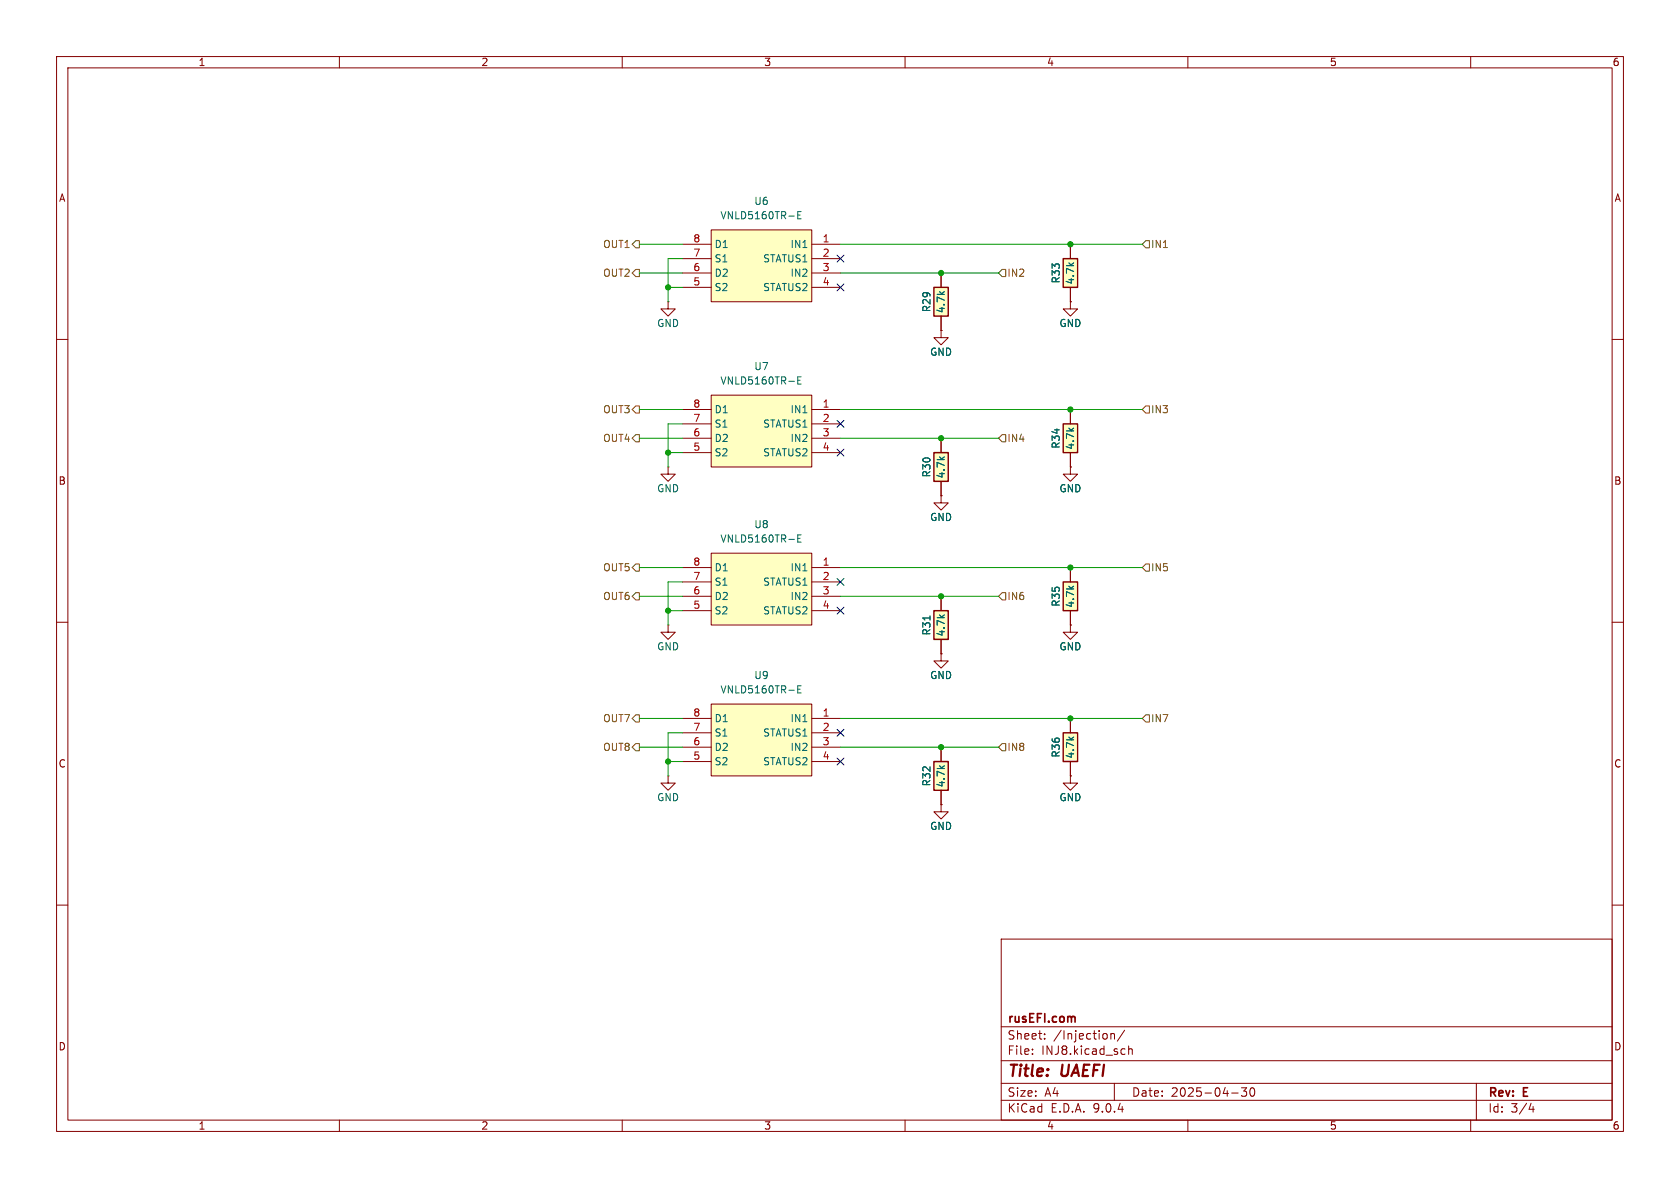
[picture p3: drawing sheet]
<svg xmlns="http://www.w3.org/2000/svg" width="297mm" height="210mm" viewBox="0 0 297 210" stroke-linecap="round" stroke-linejoin="round" font-family="sans-serif">
<g fill="none" stroke="#840000" stroke-width=".18">
<path d="M10 10h277v190h-277zM12 12h273v186h-273zM60 10v2M110 10v2M160 10v2M210 10v2M260 10v2M166.4 58.4v1.3h1.2l-1.2 1.3-1.3-1.3h1.3M166.4 58.4h.1M189.2 53.3v1.3h1.3l-1.3 1.3-1.2-1.3h1.2M189.2 53.3h.1M10 60h2"/>
<path d="M285 60h2M166.4 87.6v1.3h1.2l-1.2 1.3-1.3-1.3h1.3M166.4 87.6h.1M10 110h2M285 110h2M10 160h2M177 166h108v32h-108zM285 160h2M60 198v2M110 198v2M160 198v2M177 194.5h108"/>
<path d="M177 191.5h108M177 187.5h108M177 181.5h108M182.5 186.3v.1M182.5 185.5v.1M184.7 183.6v.1M184.7 182.8v.1M196.4 182.7v1M196.4 182.8l.2-.1 .4 .1v.9M197 191.5v3M198.7 185.4l.2 .1M198.8 182.1l-1.3 2"/>
<path d="M198.9 186.3l-.2 .1M199.5 184.9v1.5M199.5 185.5l.2-.1 .4 .1 .1 .9M210 198v2M217.7 193.2h1.2M219.5 192.3h.9l-.5 .6 .4 .1v.7l-.2 .1h-.4l-.2-.1M221.1 192.4l.2-.1a.81 .81 0 0 1 .6 .6 .81 .81 0 0 1-.3 .8l-.1 .1a.81 .81 0 0 1-.4-1.4zM260 198v2M261 191.5v6.5M270.7 195l-.4 1.1h.9M271 195.6v1"/>
</g>
<path d="M189.8 179.7l.3 .2v.8" fill="none" stroke="#840000" stroke-width=".3"/>
<path d="M165.1 50.8h2.5v5.1h-2.5z" fill="#ffffc2"/>
<path d="M165.1 50.8h2.5v5.1h-2.5z" fill="none" stroke="#840000" stroke-width=".25"/>
<path d="M166.4 48.3v2.5M166.4 55.9v2.5" fill="none" stroke="#840000" stroke-width=".18"/>
<path d="M125.7 124.5h17.8v12.7h-17.8z" fill="#ffffc2"/>
<path d="M120.6 127h5.1M120.6 129.5h5.1M120.6 132.1h5.1M120.6 134.6h5.1M125.7 124.5h17.8v12.7h-17.8zM143.5 127h5.1M143.5 129.5h5.1M143.5 132.1h5.1M143.5 134.6h5.1" fill="none" stroke="#840000" stroke-width=".18"/>
<path d="M141 121.8h.5M141.6 121.2h-.6v1.3h.6" fill="none" stroke="#006464" stroke-width=".18"/>
<path d="M165.1 80h2.5v5.1h-2.5z" fill="#ffffc2"/>
<path d="M165.1 80h2.5v5.1h-2.5z" fill="none" stroke="#840000" stroke-width=".25"/>
<path d="M118.1 53.3v1.3h-1.3l1.3 1.3 1.3-1.3h-1.3M118.1 53.3h.1M166.4 77.5v2.5M166.4 85.1v2.5" fill="none" stroke="#840000" stroke-width=".18"/>
<path d="M188 45.7h2.5v5.1h-2.5z" fill="#ffffc2"/>
<path d="M188 45.7h2.5v5.1h-2.5z" fill="none" stroke="#840000" stroke-width=".25"/>
<path d="M189.2 43.2v2.5M189.2 50.8v2.5M189.2 137.2v1.2h1.3l-1.3 1.3-1.2-1.3h1.2M189.2 137.2h.1" fill="none" stroke="#840000" stroke-width=".18"/>
<path d="M125.7 97.8h17.8v12.7h-17.8z" fill="#ffffc2"/>
<path d="M125.7 97.8h17.8v12.7h-17.8zM120.6 100.3h5.1M120.6 102.9h5.1M120.6 105.4h5.1M120.6 108h5.1M143.5 100.3h5.1M143.5 102.9h5.1M143.5 105.4h5.1M143.5 108h5.1" fill="none" stroke="#840000" stroke-width=".18"/>
<path d="M141 95.2h.5M141.6 94.6h-.6v1.2h.6" fill="none" stroke="#006464" stroke-width=".18"/>
<path d="M125.7 40.6h17.8v12.7h-17.8z" fill="#ffffc2"/>
<path d="M120.6 43.2h5.1M120.6 45.7h5.1M120.6 48.3h5.1M120.6 50.8h5.1M125.7 40.6h17.8v12.7h-17.8zM143.5 43.2h5.1M143.5 45.7h5.1M143.5 48.3h5.1M143.5 50.8h5.1" fill="none" stroke="#840000" stroke-width=".18"/>
<path d="M141 38h.5M141.6 37.4h-.6v1.3h.6" fill="none" stroke="#006464" stroke-width=".18"/>
<path d="M165.1 108h2.5v5h-2.5z" fill="#ffffc2"/>
<path d="M165.1 108h2.5v5h-2.5z" fill="none" stroke="#840000" stroke-width=".25"/>
<path d="M166.4 115.6v1.2h1.2l-1.2 1.3-1.3-1.3h1.3M166.4 115.6h.1M166.4 105.4v2.6M166.4 113v2.6M118.1 137.2v1.2h-1.3l1.3 1.3 1.3-1.3h-1.3M118.1 137.2h.1M166.4 142.2v1.3h1.2l-1.2 1.3-1.3-1.3h1.3M166.4 142.2h.1" fill="none" stroke="#840000" stroke-width=".18"/>
<path d="M164.4 108.9v.7" fill="none" stroke="#006464" stroke-width=".18"/>
<path d="M165.1 134.6h2.5v5.1h-2.5z" fill="#ffffc2"/>
<path d="M165.1 134.6h2.5v5.1h-2.5z" fill="none" stroke="#840000" stroke-width=".25"/>
<path d="M118.1 82.6v1.2h-1.3l1.3 1.3 1.3-1.3h-1.3M118.1 82.6h.1M189.2 110.5v1.3h1.3l-1.3 1.2-1.2-1.2h1.2M189.2 110.5h.1M166.4 132.1v2.5M166.4 139.7v2.5" fill="none" stroke="#840000" stroke-width=".18"/>
<path d="M188 102.9h2.5v5.1h-2.5z" fill="#ffffc2"/>
<path d="M188 102.9h2.5v5.1h-2.5z" fill="none" stroke="#840000" stroke-width=".25"/>
<path d="M118.1 110.5v1.3h-1.3l1.3 1.2 1.3-1.2h-1.3M118.1 110.5h.1M189.2 100.3v2.6M189.2 108v2.5" fill="none" stroke="#840000" stroke-width=".18"/>
<path d="M188 129.5h2.5v5.1h-2.5z" fill="#ffffc2"/>
<path d="M188 129.5h2.5v5.1h-2.5z" fill="none" stroke="#840000" stroke-width=".25"/>
<path d="M189.2 127v2.5M189.2 134.6v2.6" fill="none" stroke="#840000" stroke-width=".18"/>
<path d="M125.7 69.9h17.8v12.7h-17.8z" fill="#ffffc2"/>
<path d="M120.6 72.4h5.1M120.6 74.9h5.1M120.6 77.5h5.1M125.7 69.9h17.8v12.7h-17.8zM143.5 72.4h5.1M143.5 74.9h5.1M143.5 77.5h5.1M120.6 80h5.1M143.5 80h5.1" fill="none" stroke="#840000" stroke-width=".18"/>
<path d="M141 67.2h.5M141.6 66.6h-.6v1.3h.6" fill="none" stroke="#006464" stroke-width=".18"/>
<path d="M188 74.9h2.5v5.1h-2.5z" fill="#ffffc2"/>
<path d="M188 74.9h2.5v5.1h-2.5z" fill="none" stroke="#840000" stroke-width=".25"/>
<g fill="none" stroke="#840000" stroke-width=".18">
<path d="M166.4 58.4h.1M166.4 48.3v2.5M166.4 55.9v2.5M189.2 53.3h.1M189.2 43.2v2.5M189.2 50.8v2.5M166.4 77.5v2.5M189.2 72.4v2.5M166.4 87.6h.1M166.4 85.1v2.5M189.2 82.6v1.2h1.3l-1.3 1.3-1.2-1.3h1.2M189.2 82.6h.1"/>
<path d="M189.2 80v2.6M166.4 115.6h.1M166.4 105.4v2.6M166.4 113v2.6M189.2 110.5h.1M189.2 100.3v2.6M189.2 108v2.5M166.4 132.1v2.5M166.4 139.7v2.5M189.2 137.2h.1M189.2 127v2.5M189.2 134.6v2.6"/>
<path d="M166.4 142.2h.1"/>
</g>
<g fill="none" stroke="#725600" stroke-width=".18">
<path d="M111.8 48.3l.6-.7h.6v1.3h-.6zM112.4 42.5h.6v1.3h-.6l-.6-.6zM177.2 47.6h.6v1.3h-.6l-.7-.6zM202.6 42.5h.6v1.3h-.6l-.7-.6zM111.8 77.5l.6-.7h.6v1.3h-.6zM112.4 71.8h.6v1.2h-.6l-.6-.6zM177.2 76.8h.6v1.3h-.6l-.7-.6zM202.6 71.8h.6v1.2h-.6l-.7-.6zM112.4 99.7h.6v1.3h-.6l-.6-.7zM202.6 99.7h.6v1.3h-.6l-.7-.7zM111.8 105.4l.6-.6h.6v1.2h-.6zM177.2 104.8h.6v1.2h-.6l-.7-.6z"/>
<path d="M112.4 126.4h.6v1.2h-.6l-.6-.6zM112.4 131.4h.6v1.3h-.6l-.6-.6zM177.2 131.4h.6v1.3h-.6l-.7-.6zM202.6 126.4h.6v1.2h-.6l-.7-.6z"/>
</g>
<g fill="none" stroke="#009600" stroke-width=".18">
<path d="M113 43.2h7.6M113 48.3h7.6M118.1 50.8h2.5M120.6 45.7h-2.5v7.6M148.6 43.2h53.3M148.6 48.3h27.9M113 72.4h7.6M113 77.5h7.6M120.6 74.9h-2.5v7.7M148.6 72.4h53.3M148.6 77.5h27.9M118.1 80h2.5"/>
<path d="M113 105.4h7.6M113 100.3h7.6M118.1 108h2.5M120.6 102.9h-2.5v7.6M148.6 105.4h27.9M148.6 100.3h53.3M113 132.1h7.6M113 127h7.6M118.1 134.6h2.5M120.6 129.5h-2.5v7.7M148.6 132.1h27.9M148.6 127h53.3"/>
</g>
<g fill="none" stroke="#000084" stroke-width=".18">
<path d="M148 45.1l1.2 1.2M148 50.2l1.2 1.2M149.2 45.1l-1.2 1.2M149.2 50.2l-1.2 1.2M148 79.4l1.2 1.2M148 74.3l1.2 1.2M149.2 79.4l-1.2 1.2M149.2 74.3l-1.2 1.2M148 107.3l1.2 1.3M148 102.3l1.2 1.2M149.2 107.3l-1.2 1.3M149.2 102.3l-1.2 1.2"/>
<path d="M148 134l1.2 1.2M148 128.9l1.2 1.2M149.2 134l-1.2 1.2M149.2 128.9l-1.2 1.2"/>
</g>
<path d="M164.4 108.9v.7" fill="none" stroke="#006464" stroke-width=".18"/>
<g fill="#009600" stroke="#009600" stroke-width=".18">
<circle cx="118.1" cy="134.6" r=".46"/>
<circle cx="118.1" cy="108" r=".46"/>
<circle cx="166.4" cy="48.3" r=".46"/>
<circle cx="189.2" cy="72.4" r=".46"/>
<circle cx="189.2" cy="43.2" r=".46"/>
<circle cx="118.1" cy="50.8" r=".46"/>
<circle cx="118.1" cy="80" r=".46"/>
<circle cx="166.4" cy="77.5" r=".46"/>
<circle cx="166.4" cy="132.1" r=".46"/>
<circle cx="166.4" cy="105.4" r=".46"/>
<circle cx="189.2" cy="100.3" r=".46"/>
<circle cx="189.2" cy="127" r=".46"/>
</g>
<g font-size="2.8" fill="#840000">
<text x="178" y="190.9">Title:</text>
<text x="187.7" y="190.9">UAEFI</text>
</g>
<g font-size="2.1" fill="#840000">
<text x="178" y="184">Sheet:</text>
<text x="178" y="181.2">rusEFI.com</text>
<text x="186.2" y="184">/Injection/</text>
<text x="178" y="186.7">File:</text>
<text x="184.1" y="186.7">INJ8.kicad_sch</text>
<text x="178" y="196.9">KiCad</text>
<text x="178" y="194.1">Size:</text>
<text x="184.7" y="194.1">A4</text>
<text x="185.7" y="196.9">E.D.A.</text>
<text x="193.3" y="196.9">9.0.4</text>
<text x="200" y="194.1">Date:</text>
<text x="207" y="194.1">2025-04-30</text>
<text x="263" y="194.3">Rev:</text>
<text x="263" y="196.9">Id:</text>
<text x="267.1" y="196.9">3/4</text>
<text x="269.4" y="194.3">E</text>
</g>
<g font-size="1.8" fill="#840000">
<text x="35" y="11.9">1</text>
<text x="85" y="11.9">2</text>
<text x="135" y="11.9">3</text>
<text x="185" y="11.9">4</text>
<text x="235" y="11.9">5</text>
<text x="285" y="11.9">6</text>
<text x="10.3" y="35.9">A</text>
<text x="285.3" y="35.9">A</text>
<text x="10.3" y="85.9">B</text>
<text x="285.3" y="85.9">B</text>
<text x="10.3" y="135.9">C</text>
<text x="285.3" y="135.9">C</text>
<text x="10.3" y="185.9">D</text>
<text x="285.3" y="185.9">D</text>
<text x="35" y="199.9">1</text>
<text x="85" y="199.9">2</text>
<text x="135" y="199.9">3</text>
<text x="185" y="199.9">4</text>
<text x="235" y="199.9">5</text>
<text x="285" y="199.9">6</text>
</g>
<g font-size="1.8" fill="#006464">
<text x="127.3" y="39">VNLD5160TR-E</text>
<text x="133.2" y="36.4">U6</text>
<text x="126.2" y="44">D1</text>
<text x="126.2" y="46.6">S1</text>
<text x="134.8" y="46.6">STATUS1</text>
<text x="139.7" y="44">IN1</text>
<text x="126.2" y="49.1">D2</text>
<text x="126.2" y="51.7">S2</text>
<text x="134.8" y="51.7">STATUS2</text>
<text x="139.7" y="49.1">IN2</text>
<text x="187.6" y="50.2" transform="rotate(-90 187.6 50.2)">R33</text>
<text x="190.1" y="50.4" transform="rotate(-90 190.1 50.4)">4.7k</text>
<text x="116.1" y="58">GND</text>
<text x="164.7" y="55.3" transform="rotate(-90 164.7 55.3)">R29</text>
<text x="167.2" y="55.5" transform="rotate(-90 167.2 55.5)">4.7k</text>
<text x="187.2" y="58">GND</text>
<text x="133.2" y="65.6">U7</text>
<text x="164.3" y="63.1">GND</text>
<text x="127.3" y="68.2">VNLD5160TR-E</text>
<text x="126.2" y="73.3">D1</text>
<text x="126.2" y="75.8">S1</text>
<text x="134.8" y="75.8">STATUS1</text>
<text x="139.7" y="73.3">IN1</text>
<text x="126.2" y="78.3">D2</text>
<text x="126.2" y="80.9">S2</text>
<text x="134.8" y="80.9">STATUS2</text>
<text x="139.7" y="78.3">IN2</text>
<text x="187.6" y="79.4" transform="rotate(-90 187.6 79.4)">R34</text>
<text x="190.1" y="79.6" transform="rotate(-90 190.1 79.6)">4.7k</text>
<text x="116.1" y="87.2">GND</text>
<text x="164.7" y="84.5" transform="rotate(-90 164.7 84.5)">R30</text>
<text x="167.2" y="84.7" transform="rotate(-90 167.2 84.7)">4.7k</text>
<text x="187.2" y="87.2">GND</text>
<text x="133.2" y="93.6">U8</text>
<text x="164.3" y="92.3">GND</text>
<text x="126.2" y="101.2">D1</text>
<text x="127.3" y="96.1">VNLD5160TR-E</text>
<text x="139.7" y="101.2">IN1</text>
<text x="126.2" y="103.7">S1</text>
<text x="126.2" y="106.3">D2</text>
<text x="134.8" y="103.7">STATUS1</text>
<text x="139.7" y="106.3">IN2</text>
<text x="187.6" y="107.4" transform="rotate(-90 187.6 107.4)">R35</text>
<text x="190.1" y="107.5" transform="rotate(-90 190.1 107.5)">4.7k</text>
<text x="126.2" y="108.8">S2</text>
<text x="134.8" y="108.8">STATUS2</text>
<text x="164.7" y="112.4" transform="rotate(-90 164.7 112.4)">R31</text>
<text x="167.2" y="112.6" transform="rotate(-90 167.2 112.6)">4.7k</text>
<text x="116.1" y="115.2">GND</text>
<text x="187.2" y="115.2">GND</text>
<text x="127.3" y="122.8">VNLD5160TR-E</text>
<text x="133.2" y="120.2">U9</text>
<text x="164.3" y="120.2">GND</text>
<text x="126.2" y="127.9">D1</text>
<text x="126.2" y="130.4">S1</text>
<text x="134.8" y="130.4">STATUS1</text>
<text x="139.7" y="127.9">IN1</text>
<text x="126.2" y="132.9">D2</text>
<text x="126.2" y="135.5">S2</text>
<text x="134.8" y="135.5">STATUS2</text>
<text x="139.7" y="132.9">IN2</text>
<text x="187.6" y="134" transform="rotate(-90 187.6 134)">R36</text>
<text x="190.1" y="134.2" transform="rotate(-90 190.1 134.2)">4.7k</text>
<text x="116.1" y="141.8">GND</text>
<text x="164.7" y="139.1" transform="rotate(-90 164.7 139.1)">R32</text>
<text x="167.2" y="139.3" transform="rotate(-90 167.2 139.3)">4.7k</text>
<text x="187.2" y="141.8">GND</text>
<text x="164.3" y="146.9">GND</text>
</g>
<g font-size="1.8" fill="#725600">
<text x="106.5" y="44">OUT1</text>
<text x="203.4" y="44">IN1</text>
<text x="106.5" y="49.1">OUT2</text>
<text x="178" y="49.1">IN2</text>
<text x="106.5" y="73.3">OUT3</text>
<text x="203.4" y="73.3">IN3</text>
<text x="106.5" y="78.3">OUT4</text>
<text x="178" y="78.3">IN4</text>
<text x="106.5" y="101.2">OUT5</text>
<text x="203.4" y="101.2">IN5</text>
<text x="106.5" y="106.3">OUT6</text>
<text x="178" y="106.3">IN6</text>
<text x="106.5" y="127.9">OUT7</text>
<text x="203.4" y="127.9">IN7</text>
<text x="106.5" y="132.9">OUT8</text>
<text x="178" y="132.9">IN8</text>
</g>
<g font-size="1.8" fill="#a90000">
<text x="122.5" y="42.9">8</text>
<text x="122.5" y="45.5">7</text>
<text x="145.3" y="42.9">1</text>
<text x="145.3" y="45.5">2</text>
<text x="122.5" y="48">6</text>
<text x="122.5" y="50.5">5</text>
<text x="145.3" y="48">3</text>
<text x="145.3" y="50.5">4</text>
<text x="122.5" y="72.1">8</text>
<text x="122.5" y="74.7">7</text>
<text x="122.5" y="77.2">6</text>
<text x="145.3" y="72.1">1</text>
<text x="145.3" y="74.7">2</text>
<text x="145.3" y="77.2">3</text>
<text x="122.5" y="79.8">5</text>
<text x="145.3" y="79.8">4</text>
<text x="122.5" y="100.1">8</text>
<text x="145.3" y="100.1">1</text>
<text x="122.5" y="102.6">7</text>
<text x="122.5" y="105.2">6</text>
<text x="122.5" y="107.7">5</text>
<text x="145.3" y="102.6">2</text>
<text x="145.3" y="105.2">3</text>
<text x="145.3" y="107.7">4</text>
<text x="122.5" y="126.7">8</text>
<text x="122.5" y="129.3">7</text>
<text x="122.5" y="131.8">6</text>
<text x="145.3" y="126.7">1</text>
<text x="145.3" y="129.3">2</text>
<text x="145.3" y="131.8">3</text>
<text x="122.5" y="134.4">5</text>
<text x="145.3" y="134.4">4</text>
</g>
</svg>
